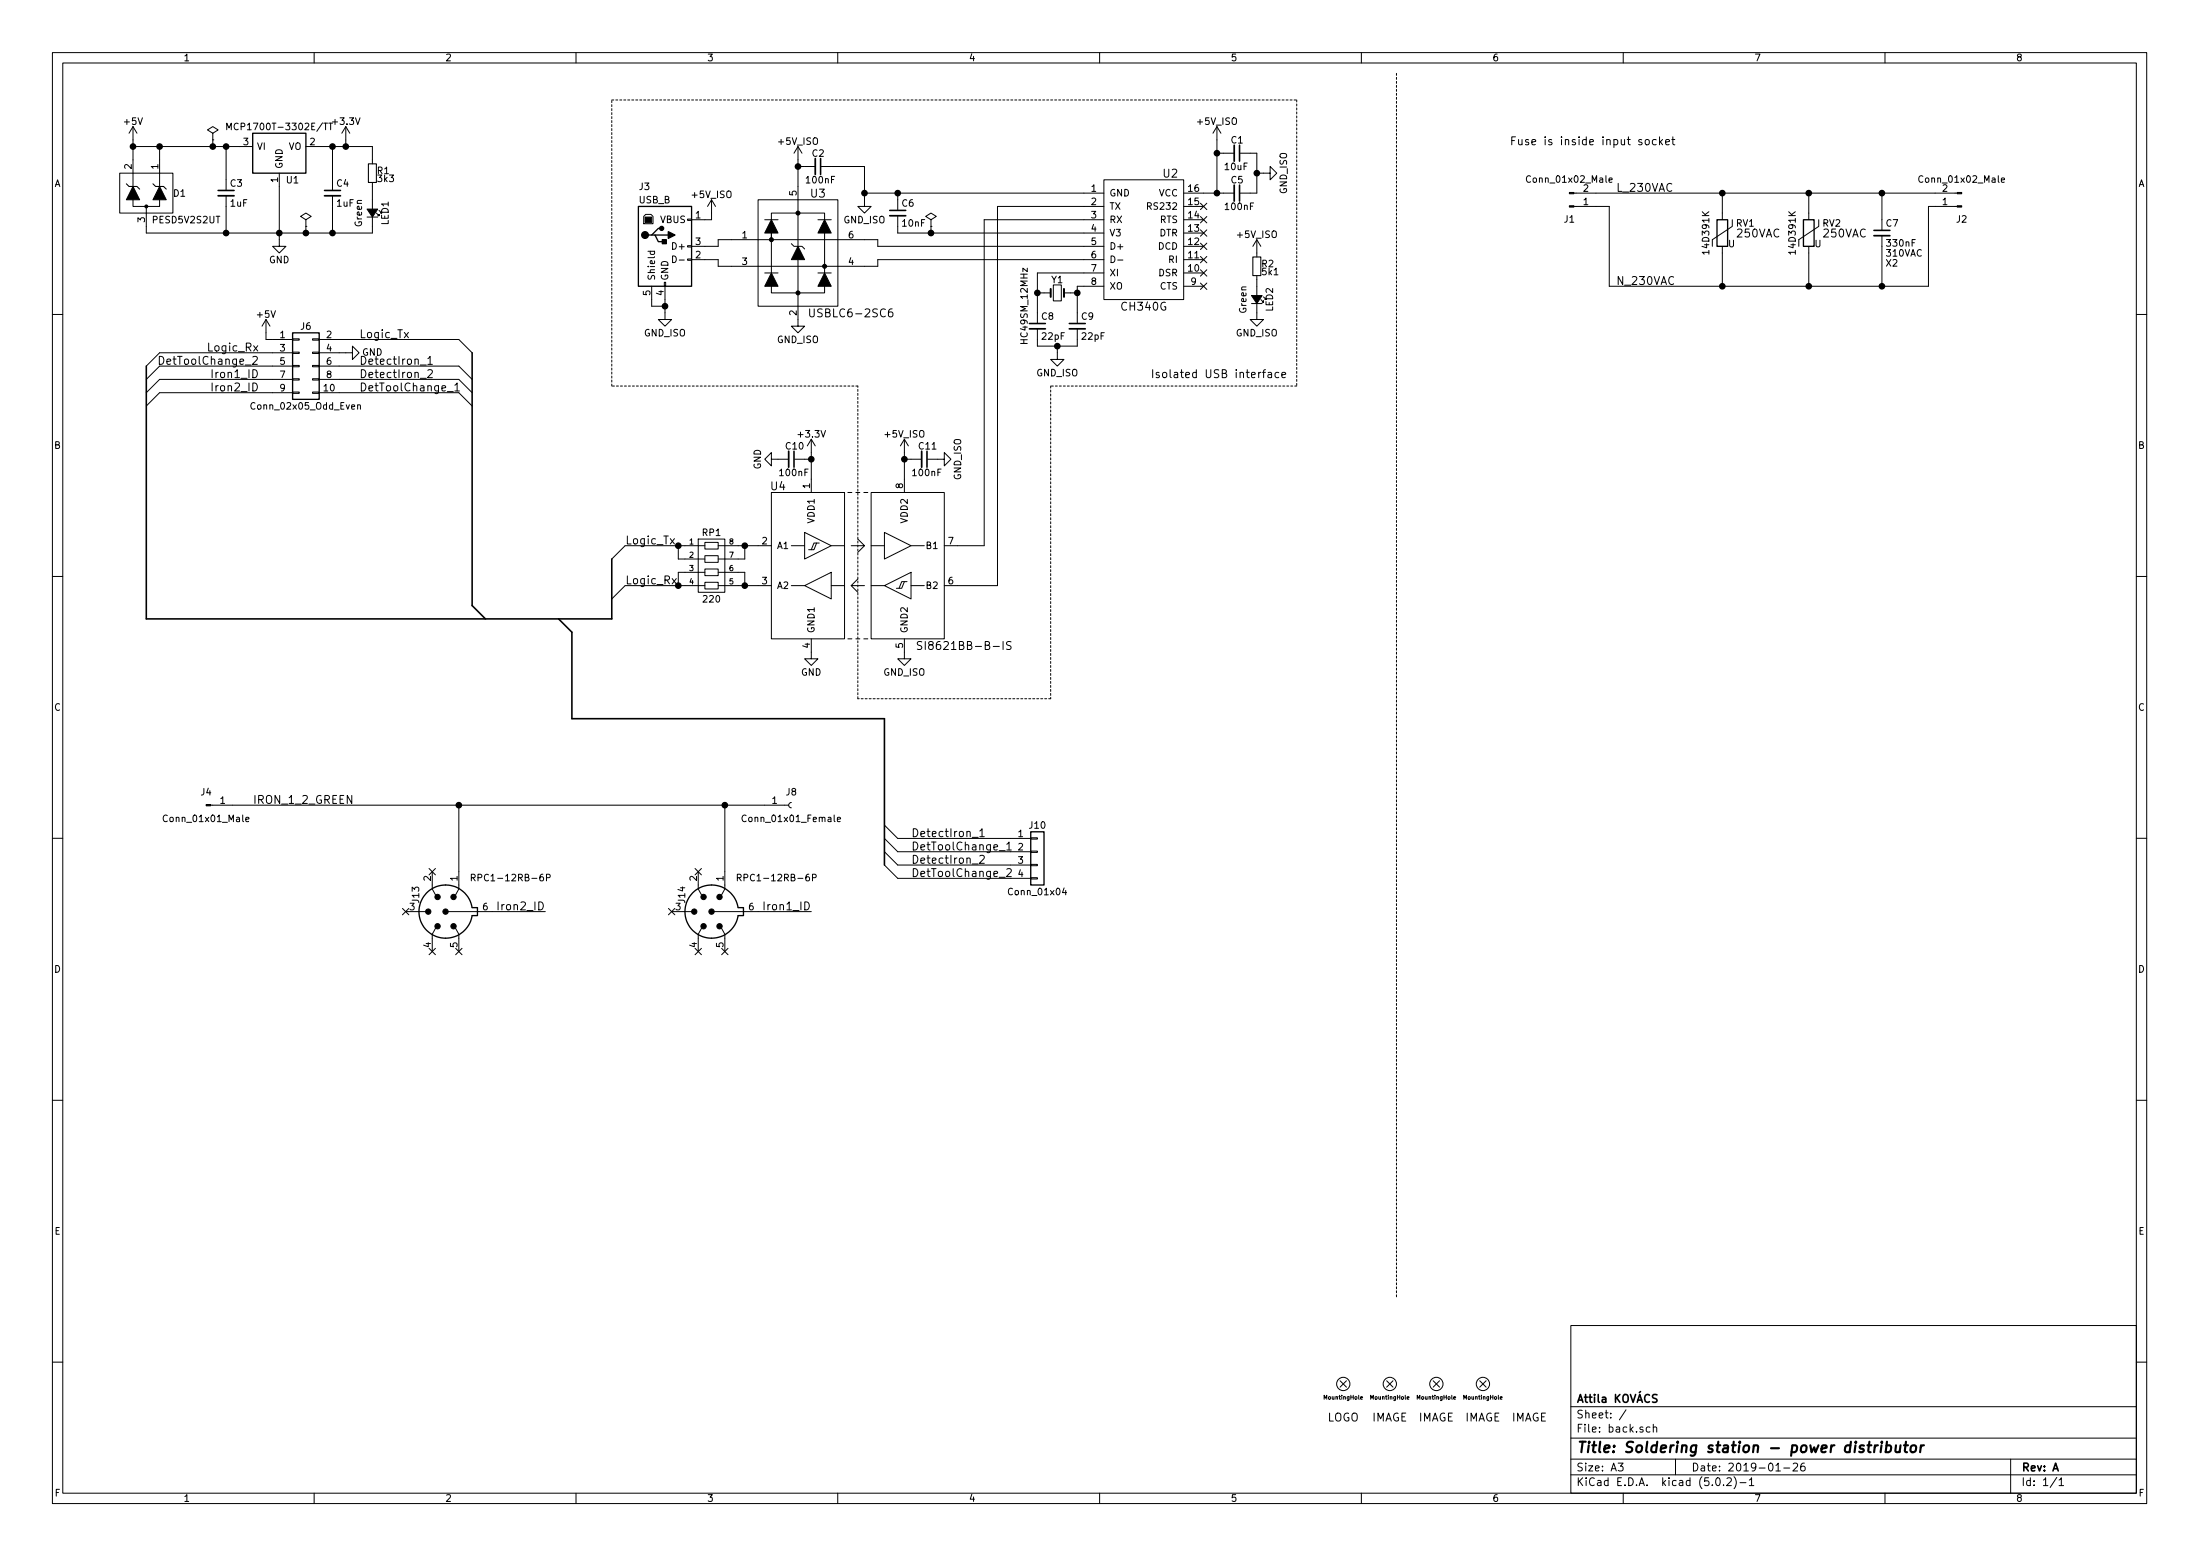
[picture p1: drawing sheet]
<svg xmlns="http://www.w3.org/2000/svg" width="420mm" height="297mm" viewBox="0 0 420 297" stroke-linecap="round" stroke-linejoin="round" font-family="sans-serif">
<g fill="none" stroke="#000" stroke-width=".19">
<path d="M10 10h400v277h-400zM12 12h396v273.1h-396zM60 10v2M110 10v2M160 10v2M210 10v2M260 10v2M310 10v2M360 10v2M22.9 33.1h10.1v7.6h-10.1zM25.4 38.1v1.3h5.1v-1.3M25.4 28h22.9"/>
<path d="M25.4 24.2l-.8 1.2M25.4 24.2v11.4M25.4 24.2l.8 1.2M27.9 39.4v5.1h43.2v-3.1M30.5 28v7.6M40.6 25.4l1.1-.6-1.1-.6-1 .6 1 .6v1.3M40.6 26.7h.1M40.6 26.7v1.3M43.2 28v8.2M43.2 37.4v7.1M43.3 24.8v-1.3l.4 .9 .5-.9v1.3M53.3 33.1v13.9h1.3l-1.3 1.3-1.2-1.3h1.2"/>
<path d="M58.4 28h12.7v3.3M62.8 23.5h.7M63.1 23.5v1.3M63.5 28v8.2M63.5 37.4v7.1M66 24.2l-.7 1.2M66 24.2v3.8M66 24.2l.8 1.2M71.1 34.8v5.1M135.9 38.1v3.8h-3.8M135.9 38.1l-.8 1.3M135.9 38.1l.8 1.3"/>
<path d="M144.8 38.1h15.2v20.4h-15.2zM152.4 28v19M152.4 28l-.8 1.2M152.4 28l.8 1.2M152.4 31.8h3.3M156.8 31.8h8.3v7.6h1.3l-1.3 1.3-1.3-1.3h1.3M165.1 36.9h45.7M171.4 36.9v3.1M210.8 34.3h15.3v22.9h-15.3zM210.8 39.4h-20.3v72.4h-10.2M219.2 39.4l.6-.1 .1-.2-.1-.3-.6-.1v1.3M226.1 36.9h9.6"/>
<path d="M226.1 39.4h3.8M229.3 38.8l1.2 1.2M230.5 38.8l-1.2 1.2M232.4 24.2l-.8 1.2M232.4 24.2v12.7M232.4 24.2l.8 1.2M232.4 29.2h3.3M236.9 29.2h3.1v7.7h-3.1M240 33.1h2.6v-1.3l1.2 1.3-1.2 1.2v-1.2M300.6 36.9h73.2M300.6 39.4h6.7v15.2h61v-15.2h5.5M307.3 34.4l.6-.1-.1-.3h-.3l-.2 .1 .1 .7h.4"/>
<path d="M314.3 26.8l.4-.2 .3 .3v.4l-.3 .3h-.4l-.1-.3zM316.3 26.7l-.5-.1-.2 .3v.4l.1 .3h.6M316.9 26.1v1.5M317.1 27.1l.4 .5M317.5 26.6l-.6 .6M318.1 27.1l.7-.1v-.3l-.5-.1-.2 .2 .1 .8h.6M319.3 26.6h.6M319.5 26.1v1.3l.4 .2M328.9 36.9v5M345.4 36.9v5M359.4 36.9v7M382.2 34.4l.6-.1v-.3h-.4l-.2 .1 .1 .7h.5"/>
<path d="M58.4 41.9l1-.6-1-.6-1 .6 1 .6v1.3M58.4 43.2h.1M58.4 43.2v1.3M70.1 41.4h2M71.9 40.7l.5 .5v-.3v.3h-.3M123.3 40.9h1l.4 .4v1.4h-1.8v-1.4zM123.7 48h1.3M124.2 48v.3l.2 .3 .6-.1v-.5M124.5 54.6v3.9h2.5M126.9 53.9h.2v.7h-.2zM127 54.6v6.4h1.3l-1.3 1.3-1.3-1.3h1.3M128.4 48.9a.64 .64 0 0 1 .8 .6 .64 .64 0 0 1-.8 .6z"/>
<path d="M129.7 49.6h1M131.3 49.4h.8v.3h-.8zM131.3 46.9h.8v.3h-.8zM131.3 41.8h.8v.3h-.8zM132.1 47h5.1v-1.2h30.4v1.2h43.2M132.1 49.6h5.1v1.2h30.4v-1.2h43.2M146 41.9h2.6M146 52.1h2.6M147.3 54.6v1.3h10.2v-1.3M147.3 41.9v-1.2h10.2v1.2M147.3 44.5v7.6M151.1 46.5l.5 .5h.8"/>
<path d="M152.4 47h.8l.5 .5M152.4 49.6v12.7h1.3l-1.3 1.2-1.3-1.2h1.3M154.6 59v1.2l.3 .3 .5-.2 .1-1.3M156.2 41.9h2.5M156.2 52.1h2.5M157.5 44.5v7.6M170.4 59l-.5 .1a1.3 1.3 0 0 0-.1 1.3h.6l.1-.6-.3-.3-.4 .1-.1 .2M171.4 41.2v3.3h39.4M177.8 41.9l1-.6-1-.6-1 .6 1 .6v1.3M177.8 43.2h.1M177.8 43.2v1.3M198.1 55.9h2.6"/>
<path d="M201.2 54.4h1.5v3h-1.5zM203.2 55.9h2.5M210.8 41.9h-22.8v62.3h-7.7M210.8 52.1h-12.7v9.5M210.8 54.6h-5.1v7M212.2 48.9a.64 .64 0 0 1 .7 .6 .64 .64 0 0 1-.7 .6zM213.5 49.6h1M226.1 41.9h3.8M226.1 44.5h3.8M226.1 47h3.8M226.1 49.6h3.8M226.1 52.1h3.8"/>
<path d="M226.1 54.6h3.8M229.3 41.3l1.2 1.3M229.3 43.9l1.2 1.2M229.3 46.4l1.2 1.2M229.3 49l1.2 1.2M229.3 51.5l1.2 1.2M229.3 54l1.2 1.3M230.5 41.3l-1.2 1.3M230.5 43.9l-1.2 1.2M230.5 46.4l-1.2 1.2M230.5 49l-1.2 1.2M230.5 51.5l-1.2 1.2"/>
<path d="M230.5 54l-1.2 1.3M239 57.9h2M240 57.9v3.1h1.3l-1.3 1.3-1.2-1.3h1.2M240 45.8v3.3M240 52.6v3.8M240 45.8l-.7 1.2M240 45.8l.8 1.2M240.8 57.2l.5 .5v-.3v.3h-.3M328.9 47v7.6M330.8 41.9v1.3l-3.8 2.6M345.4 47v7.6M347.3 41.9v1.3l-3.8 2.6"/>
<path d="M359.4 45v9.6M10 60h2M30.4 68a.77 .77 0 0 1 .9 .8 .77 .77 0 0 1-.9 .8zM50.8 61v3.8h5.1M50.8 61l-.8 1.3M50.8 61l.8 1.3M55.9 74.8h1.2v.3h-1.2zM55.9 72.3h1.2v.3h-1.2zM55.9 69.8h1.2v.2h-1.2zM55.9 67.2h1.2v.3h-1.2zM55.9 64.7h1.2v.2h-1.2zM55.9 67.3h-25.4l-2.6 2.6"/>
<path d="M55.9 69.9h-25.4l-2.6 2.5M55.9 72.4h-25.4l-2.6 2.6M55.9 75h-25.4l-2.6 2.5M59.7 74.8h1.3v.3h-1.3zM59.7 72.3h1.3v.3h-1.3zM59.7 69.8h1.3v.2h-1.3zM59.7 67.2h1.3v.3h-1.3zM59.7 64.7h1.3v.2h-1.3zM61 67.3h6.3v-1.2l1.3 1.2-1.3 1.3v-1.3M61 64.8h26.6l2.6 2.5M61 69.9h26.6l2.6 2.5M61 72.4h26.6l2.6 2.6"/>
<path d="M61 75h26.6l2.6 2.5M68.3 77.4l.2-.1h.3v.8M68.3 77.3v.8M77.2 63.5l.8 1M78 63.5l-.8 1M80.3 69.7h1.1M80.3 72.2h1.1M81.7 68.5l.4-.5v1.6M81.7 70.7l.6-.1 .2 .1 .1 .3-1 1.1h1M81.7 69.6h.9M85.4 74.8h1.2M86.9 73.5l.4-.4v1.5"/>
<path d="M86.9 74.6h.8M198.1 62.8v3.3h7.6v-3.3M201.9 66.1v2.5h1.3l-1.3 1.3-1.2-1.3h1.2M241.1 71.1h.6M241.7 70.6l-.4 .2v1.3M242.2 71.2h.6v.9M242.8 71.4l-.5 .1-.2 .2 .1 .3 .1 .1 .5-.1M244.2 71.2l-.4-.1-.3 .3v.4l.2 .2h.5M244.8 71.6l.7-.2v-.2l-.5-.1-.2 .2 .1 .7h.6M408 60h2M147.3 94h14v28h-14zM147.3 87.7v-1.3l-1.3 1.3 1.3 1.2v-1.2h3.3"/>
<path d="M151.8 87.7h3.1M154.9 83.9v10.1M154.9 83.9l-.7 1.2M154.9 83.9l.8 1.2M161.9 94h.8M163.4 94h.8M165 94h.7M166.4 94h13.9v28h-13.9zM172.7 83.9v10.1M172.7 87.7h3.3M172.7 83.9l-.7 1.2M172.7 83.9l.8 1.2"/>
<path d="M177.2 87.7h3.1v-1.3l1.3 1.3-1.3 1.2v-1.2M10 110h2M128 102.8l.8 1M128.4 110.5l.8 1M128.8 102.8l-.8 1M129.2 110.5l-.8 1M129.5 104.2v2.5h5.1M133.3 102.9h5.1v10.2h-5.1zM134.6 111.2h2.6v1.2h-2.6zM134.6 108.6h2.6v1.3h-2.6zM134.6 106.1h2.6v1.3h-2.6zM134.6 103.5h2.6v1.3h-2.6z"/>
<path d="M134.6 111.8h-15.2l-2.6 2.5M134.6 104.2h-15.2l-2.6 2.5M134.6 109.3h-5.1v2.5M137.2 111.8h10.1M137.2 104.2h10.1M137.2 109.3h5v2.5M142.2 104.2v2.5h-5M151.1 111.8h2.6M151.1 104.2h2.6M153.7 101.6l5 2.6-5 2.5zM153.7 111.8l5-2.5v5zM156 103.7h-.6l-.5 1.2"/>
<path d="M156.5 103.7h-.5l-.6 1.2h-1M158.7 111.8h2.6M158.7 104.2h2.6M162.6 111.8l1.2 1.3M163.8 102.9l1.3 1.3h-2.5M163.8 110.5l-1.2 1.3h2.5M165.1 104.2l-1.3 1.2M166.4 111.8h2.5M166.4 104.2h2.5M168.9 101.6l5.1 2.6-5.1 2.5zM168.9 111.8l5.1-2.5v5zM172.7 111h-.5l-.5 1.3"/>
<path d="M173.2 111h-.5l-.5 1.3h-1M174 111.8h2.5M174 104.2h2.5M408 110h2M154.9 122v3.8h1.3l-1.3 1.2-1.2-1.2h1.2M161.9 122h.8M163.4 122h.8M165 122h.7M172.7 122v3.8h1.3l-1.3 1.2-1.3-1.2h1.3M176 122.5h-.5l-.2 .1v.4l.6 .3 .1 .4-.2 .3-.6-.1M193.1 122.5h-.6l-.3 .2 .1 .3 .7 .4v.4a.62 .62 0 0 1-.8 .1M40.2 153.7h110.4"/>
<path d="M46.9 156.4l.6-.1v-.2l-.4-.1-.2 .2 .1 .6h.5M87.6 153.7v16l-.6 1.2M138.4 153.7v16l-.6 1.2M142.5 155.7a.6 .6 0 0 0-.8 .4 .6 .6 0 0 0 .6 .8l.2-.2M151.1 153.2l-.3 .1-.2 .3 .1 .4 .4 .2M159.9 156.4l.6-.1v-.2l-.4-.1-.2 .2 .1 .6h.5M168.9 157.5l2.5 2.6h25.4M185.7 159.9h1.1M187.1 158.6l.5-.4v1.5M187.1 159.7h.9M196.8 159.9h1.3v.3h-1.3zM10 160h2"/>
<path d="M76.9 173.4l1.2 1.2M77.5 174h3.8M78.1 173.4l-1.2 1.2M81.9 165.8l1.3 1.2M82.5 166.4v3.3l.7 1.2M83.2 165.8l-1.3 1.2M83.2 177.2l-.7 1.1v3.3M85.6 174h18.5M87 177.2l.6 1.1v3.3M90 167.5h.6l.2-.2-.1-.3-.7-.1v1.3M90.3 167.5l.5 .7M104.4 167.5l.6-.1v-.4l-.6-.1v1.3"/>
<path d="M127.7 173.4l1.2 1.2M128.3 174h3.8M128.9 173.4l-1.2 1.2M132.7 165.8l1.3 1.2M133.3 166.4v3.3l.7 1.2M134 165.8l-1.3 1.2M134 177.2l-.7 1.1v3.3M136.4 174h18.5M137.8 177.2l.6 1.1v3.3M140.8 167.5h.6l.2-.2-.1-.3-.7-.1v1.3M141.1 167.5l.5 .7M155.2 167.5l.6-.1v-.4l-.6-.1v1.3"/>
<path d="M168.9 160.1l2.5 2.5h25.4M168.9 162.6l2.5 2.5h25.4M168.9 165.1l2.5 2.6h25.4M185.7 164.9h1.1M187.1 163.4l.6-.1 .2 .1 .1 .3-1 1.1h1M190.8 162.4h1.2M190.8 167.5h1.2M192.3 161.2l.4-.5v1.6M192.3 165.9l.6-.1 .2 .1v.4l-.9 1h.9M192.3 162.3h.8M196.8 167.5h1.3v.3h-1.3zM196.8 165h1.3v.3h-1.3z"/>
<path d="M196.8 162.5h1.3v.2h-1.3zM203.2 169.5l-.3 .9h.8M203.5 170v.8M408 160h2M81.9 181l1.3 1.3M83.2 181l-1.3 1.3M87 181l1.2 1.3M88.2 181l-1.2 1.3M132.7 181l1.3 1.3M134 181l-1.3 1.3M137.8 181l1.2 1.3M139 181l-1.2 1.3"/>
<path d="M10 210h2M408 210h2M300 253h108v32.1h-108zM10 260h2M255.9 263.6l1.2 1.2M257.1 263.6l-1.2 1.2M259.8 266.9l.4-.1v-.1h-.4l.1 .4h.3M264.8 263.6l1.2 1.2M266 263.6l-1.2 1.2M268.7 266.9l.4-.1v-.1h-.4l.1 .4h.3M273.7 263.6l1.2 1.2M274.9 263.6l-1.2 1.2"/>
<path d="M277.6 266.9l.4-.1v-.1h-.4l.1 .4h.3M282.6 263.6l1.2 1.2M283.8 263.6l-1.2 1.2M286.5 266.9l.4-.1-.1-.1h-.3l.1 .4h.2M300 278.5h108M300 274.5h108M300 268.5h108M309 279.3h1l-.5 .6 .4 .1v.7l-.2 .1-.7-.1M310.5 269.1l-1.2 2M315.1 272.5l-.4-.1-.3 .3 .1 .6 .2 .1 .4-.1M315.7 272.5h.1a.37 .37 0 0 1 .6 .1v.8M315.7 271.9v1.5"/>
<path d="M320 278.5v3M342.5 279.5l.5-.2 .3 .2v.2l-.9 1.1h.9M344.6 279.3a.59 .59 0 0 0-.7 .6l.1 .8 .2 .1 .5-.1 .1-.5-.2-.3h-.4l-.3 .3M384 278.5v6.6M408 260h2M60 285.1v1.9M110 285.1v1.9M160 285.1v1.9M210 285.1v1.9M260 285.1v1.9M300 281.5h108M310 285.1v1.9"/>
<path d="M327.8 282.3l.2-.2a.86 .86 0 0 1 .2 1.5 .79 .79 0 0 1-.4-1.3zM329.2 283.5v.1M329.8 282.3l.6-.2 .2 .2 .1 .2-1 1.1h1M331.2 281.9a1.71 1.71 0 0 1 0 2.3M332.3 283h1.2M334.1 282.5l.4-.4v1.5M334.1 283.6h.8M339.2 280.8h.8M340.7 280.2h1.1M360 285.1v1.9M392.8 282l-1.3 2M393.2 282.5l.5-.4v1.5"/>
<path d="M393.2 283.6h.9"/>
<circle cx="256.5" cy="264.2" r="1.27"/>
<circle cx="265.4" cy="264.2" r="1.27"/>
<circle cx="274.3" cy="264.2" r="1.27"/>
<circle cx="283.2" cy="264.2" r="1.27"/>
</g>
<g fill="none" stroke="#000" stroke-width=".41">
<path d="M358.1 275.9l-.2 1.3M358.6 275.9l-.3 .1-.3 .3M359.3 275.9l-.1 1.3M359.4 275.2v.2M360.3 276h.7l.2 .3-.1 .5a.66 .66 0 0 1-1 .3M360.4 275.2l-.3 2M362.1 275.9l-.1 1.2a.59 .59 0 0 0 .8-.1M363 275.9l-.2 1.3M363.6 275.9h.8M364 275.2l-.2 1.7 .1 .2 .3 .1M365 276.1l.2-.1a.51 .51 0 0 1 .8 .3l-.2 .7a.53 .53 0 0 1-.5 .2 .53 .53 0 0 1-.5-.4zM366.9 275.9l-.2 1.3"/>
<path d="M367.4 275.9l-.3 .1-.3 .3"/>
</g>
<g fill="none" stroke="#000" stroke-width=".3">
<path d="M41.7 36.4h3M62 36.4h3M156.7 30.3v3M236.7 27.7v3.1M236.7 35.3v3.1M169.9 40.2h3.1M357.9 44h3M27.9 69.9v48.2h88.9v-11.4M90.2 67.3v48.3l2.5 2.5M196.6 61.8h3M204.2 61.8h3.1M151.6 86.1v3.1"/>
<path d="M177 86.1v3.1M106.7 118.1l2.5 2.6v16.5h59.7v27.9M316.5 266.3l-.6-.1-.3 .3 .1 .3 .7 .3v.5l-.2 .1-.6-.1"/>
</g>
<path d="M48.3 25.4h10.1v7.7h-10.1zM121.9 39.4h10.2v15.2h-10.2zM124.5 44.9h.6l.6 1.2h1.3M125.1 44.9h2.5M126.4 43.6h-.7l-1.2 1.3h-.7M327.9 41.9h2v5.1h-2zM344.4 41.9h2.1v5.1h-2.1zM55.9 63.5h5.1v12.7h-5.1zM196.8 158.8h2.6v10.1h-2.6zM81.5 170.4a5.1 5.1 0 0 1 8.7 2.9h1v1.5h-1a5.1 5.1 0 0 1-7.4 3.8 5.1 5.1 0 0 1-1.3-8.2zM132.3 170.4a5.1 5.1 0 0 1 8.7 2.9h1v1.5h-1a5.1 5.1 0 0 1-7.4 3.8 5.1 5.1 0 0 1-1.3-8.2z" fill="none" stroke="#000" stroke-width=".25"/>
<path d="M41.7 37.4h3M62 37.4h3M155.7 30.3v3M235.7 27.7v3.1M235.7 35.3v3.1M169.9 41.2h3.1M357.9 45h3M196.6 62.8h3M204.2 62.8h3.1M150.6 86.1v3.1M176 86.1v3.1" fill="none" stroke="#000" stroke-width=".33"/>
<g fill="#000" stroke="#000" stroke-width=".25">
<path d="M126.5 45.8h.8v.7h-.8zM127.6 44.2l1.3 .7-1.3 .6z"/>
<circle cx="25.4" cy="28" r=".51"/>
<circle cx="30.5" cy="28" r=".51"/>
<circle cx="40.6" cy="28" r=".51"/>
<circle cx="43.2" cy="28" r=".51"/>
<circle cx="63.5" cy="28" r=".51"/>
<circle cx="66" cy="28" r=".51"/>
<circle cx="152.4" cy="31.8" r=".51"/>
<circle cx="165.1" cy="36.9" r=".51"/>
<circle cx="171.4" cy="36.9" r=".51"/>
<circle cx="232.4" cy="36.9" r=".51"/>
<circle cx="232.4" cy="29.2" r=".51"/>
<circle cx="240" cy="33.1" r=".51"/>
<circle cx="328.9" cy="36.9" r=".51"/>
<circle cx="345.4" cy="36.9" r=".51"/>
<circle cx="359.4" cy="36.9" r=".51"/>
<circle cx="43.2" cy="44.5" r=".51"/>
<circle cx="53.3" cy="44.5" r=".51"/>
<circle cx="58.4" cy="44.5" r=".51"/>
<circle cx="63.5" cy="44.5" r=".51"/>
<circle cx="123.2" cy="44.9" r=".63"/>
<circle cx="126.4" cy="43.6" r=".38"/>
<circle cx="127" cy="58.5" r=".51"/>
<circle cx="177.8" cy="44.5" r=".51"/>
<circle cx="198.1" cy="55.9" r=".51"/>
<circle cx="205.7" cy="55.9" r=".51"/>
<circle cx="328.9" cy="54.6" r=".51"/>
<circle cx="345.4" cy="54.6" r=".51"/>
<circle cx="359.4" cy="54.6" r=".51"/>
<circle cx="201.9" cy="66.1" r=".51"/>
<circle cx="154.9" cy="87.7" r=".51"/>
<circle cx="172.7" cy="87.7" r=".51"/>
<circle cx="129.5" cy="111.8" r=".51"/>
<circle cx="129.5" cy="104.2" r=".51"/>
<circle cx="142.2" cy="111.8" r=".51"/>
<circle cx="142.2" cy="104.2" r=".51"/>
<circle cx="87.6" cy="153.7" r=".51"/>
<circle cx="138.4" cy="153.7" r=".51"/>
</g>
<g fill="#000" stroke="#000" stroke-width=".19">
<path d="M25.4 35.6l1.3 2.5h-2.6zM30.5 35.6l1.2 2.5h-2.5zM70.1 39.9h2l-1 1.5zM299.7 36.7h.9v.3h-.9zM299.7 39.3h.9v.2h-.9zM373.8 36.7h.8v.3h-.8zM373.8 39.3h.8v.2h-.8zM123.2 41.4h1.3v1.1h-1.3zM147.3 52.1l1.3 2.5h-2.6zM147.3 41.9l1.3 2.6h-2.6zM152.4 47l1.3 2.6h-2.6zM157.5 52.1l1.2 2.5h-2.5z"/>
<path d="M157.5 41.9l1.2 2.6h-2.5zM239 56.4h2l-1 1.5zM39.4 153.6h.8v.2h-.8z"/>
<circle cx="27.9" cy="39.4" r=".28"/>
<circle cx="147.3" cy="45.8" r=".38"/>
<circle cx="152.4" cy="55.9" r=".38"/>
<circle cx="152.4" cy="40.7" r=".38"/>
<circle cx="157.5" cy="50.8" r=".38"/>
<circle cx="81.8" cy="174" r=".51"/>
<circle cx="83.6" cy="176.8" r=".51"/>
<circle cx="83.6" cy="171.2" r=".51"/>
<circle cx="85.1" cy="174" r=".51"/>
<circle cx="86.6" cy="171.2" r=".51"/>
<circle cx="86.6" cy="176.8" r=".51"/>
<circle cx="132.6" cy="174" r=".51"/>
<circle cx="134.4" cy="176.8" r=".51"/>
<circle cx="134.4" cy="171.2" r=".51"/>
<circle cx="135.9" cy="174" r=".51"/>
<circle cx="137.4" cy="171.2" r=".51"/>
<circle cx="137.4" cy="176.8" r=".51"/>
</g>
<path d="M116.8 19.1h130.8M247.6 19.1v54.6M266.7 14v233.7M116.8 73.7v-54.6M163.8 73.7h-47M200.7 73.7v59.7M247.6 73.7h-46.9M163.8 133.4v-59.7M200.7 133.4h-36.9" fill="none" stroke="#000" stroke-width=".19" stroke-dasharray=".4 .4"/>
<path d="M200.7 55.2v1.5M203.2 55.2v1.5" fill="none" stroke="#000" stroke-width=".38"/>
<path d="M24.1 35.1l.5 .5h1.6l.5 .5M29.2 35.1l.5 .5h1.5l.5 .5M70.4 31.3h1.5v3.5h-1.5zM239.3 49.1h1.5v3.5h-1.5z" fill="none" stroke="#000" stroke-width=".2"/>
<text font-size="2.8" x="301" y="277.3">Title: Soldering station - power distributor</text>
<g font-size="2.1">
<text x="288.3" y="27.7">Fuse is inside input socket</text>
<text x="222.2" y="33.9">U2</text>
<text x="154.9" y="37.7">U3</text>
<text x="308.6" y="36.6">L_230VAC</text>
<text x="331.8" y="45.3">250VAC</text>
<text x="348.3" y="45.3">250VAC</text>
<text x="214.3" y="59.3">CH340G</text>
<text x="308.6" y="54.4">N_230VAC</text>
<text x="68.6" y="64.6">Logic_Tx</text>
<text x="155.3" y="60.6">USBLC6-2SC6</text>
<text x="31.5" y="69.6">DetToolChange_2</text>
<text x="40" y="67.1">Logic_Rx</text>
<text x="68.6" y="69.6">DetectIron_1</text>
<text x="41" y="72.2">Iron1_ID</text>
<text x="41" y="74.7">Iron2_ID</text>
<text x="68.6" y="72.2">DetectIron_2</text>
<text x="68.6" y="74.7">DetToolChange_1</text>
<text x="219.7" y="72.2">Isolated USB interface</text>
<text x="147.2" y="93.6">U4</text>
<text x="119.4" y="103.9">Logic_Tx</text>
<text x="119.4" y="111.5">Logic_Rx</text>
<text x="176.8" y="124.1">SI8621BB-B-IS</text>
<text x="48.3" y="153.5">IRON_1_2_GREEN</text>
<text x="174" y="159.8">DetectIron_1</text>
<text x="174" y="164.9">DetectIron_2</text>
<text x="174" y="162.3">DetToolChange_1</text>
<text x="174" y="167.4">DetToolChange_2</text>
<text x="95.7" y="173.8">Iron2_ID</text>
<text x="146.5" y="173.8">Iron1_ID</text>
<text x="301" y="267.8">Attila KOVÁCS</text>
<text x="253.4" y="271.4">LOGO</text>
<text x="262" y="271.4">IMAGE</text>
<text x="270.8" y="271.4">IMAGE</text>
<text x="279.7" y="271.4">IMAGE</text>
<text x="288.6" y="271.4">IMAGE</text>
<text x="301" y="273.5">File: back.sch</text>
<text x="301" y="270.8">Sheet: /</text>
<text x="301" y="280.9">Size: A3</text>
<text x="323" y="280.9">Date: 2019-01-26</text>
<text x="386" y="280.9">Rev: A</text>
<text x="301" y="283.7">KiCad E.D.A. kicad (5.0.2)-1</text>
<text x="386" y="283.7">Id: 1/1</text>
</g>
<g font-size="1.8">
<text x="35" y="11.7">1</text>
<text x="85" y="11.7">2</text>
<text x="135" y="11.7">3</text>
<text x="185" y="11.7">4</text>
<text x="235" y="11.7">5</text>
<text x="285" y="11.7">6</text>
<text x="335" y="11.7">7</text>
<text x="385" y="11.7">8</text>
<text x="23.8" y="23.8">+5V</text>
<text x="63.7" y="23.8">+3.3V</text>
<text x="228.8" y="23.8">+5V_ISO</text>
<text x="44.7" y="24.9">MCP1700T-3302E/TT</text>
<text x="46.5" y="27.7">3</text>
<text x="49" y="28.6">VI</text>
<text x="55.1" y="28.6">VO</text>
<text x="59.2" y="27.7">2</text>
<text x="148.8" y="27.6">+5V_ISO</text>
<text x="155.1" y="29.9">C2</text>
<text x="235.2" y="27.4">C1</text>
<text x="10.4" y="35.7">A</text>
<text x="25.1" y="32.3" transform="rotate(-90 25.1 32.3)">2</text>
<text x="30.2" y="32.3" transform="rotate(-90 30.2 32.3)">1</text>
<text x="44" y="35.6">C3</text>
<text x="53.1" y="34.8" transform="rotate(-90 53.1 34.8)">1</text>
<text x="54" y="32.3" transform="rotate(-90 54 32.3)">GND</text>
<text x="54.8" y="35">U1</text>
<text x="64.3" y="35.6">C4</text>
<text x="72.1" y="33.2">R1</text>
<text x="72.2" y="34.8">3k3</text>
<text x="154.1" y="35">100nF</text>
<text x="234" y="32.5">10uF</text>
<text x="235.2" y="35">C5</text>
<text x="292" y="34.9">Conn_01x02_Male</text>
<text x="367" y="34.9">Conn_01x02_Male</text>
<text x="408.4" y="35.7">A</text>
<text x="33.2" y="37.6">D1</text>
<text x="44" y="39.5">1uF</text>
<text x="64.4" y="39.5">1uF</text>
<text x="122" y="38.8">USB_B</text>
<text x="122.1" y="36.3">J3</text>
<text x="132.3" y="37.8">+5V_ISO</text>
<text x="132.9" y="41.7">1</text>
<text x="152.1" y="37.3" transform="rotate(-90 152.1 37.3)">5</text>
<text x="172.3" y="39.5">C6</text>
<text x="208.4" y="36.6">1</text>
<text x="208.4" y="39.2">2</text>
<text x="208.4" y="41.7">3</text>
<text x="211.8" y="37.5">GND</text>
<text x="211.8" y="40">TX</text>
<text x="219.6" y="40">RS232</text>
<text x="221.3" y="37.5">VCC</text>
<text x="227" y="41.7">14</text>
<text x="227" y="39.2">15</text>
<text x="227" y="36.6">16</text>
<text x="234.1" y="40.1">100nF</text>
<text x="245.8" y="37" transform="rotate(-90 245.8 37)">GND_ISO</text>
<text x="302.4" y="39.2">1</text>
<text x="302.4" y="36.6">2</text>
<text x="371" y="39.2">1</text>
<text x="371" y="36.6">2</text>
<text x="27.7" y="42.4" transform="rotate(-90 27.7 42.4)">3</text>
<text x="29.3" y="42.6">PESD5V2S2UT</text>
<text x="69.1" y="43.2" transform="rotate(-90 69.1 43.2)">Green</text>
<text x="74.2" y="42.9" transform="rotate(-90 74.2 42.9)">LED1</text>
<text x="126.2" y="42.6">VBUS</text>
<text x="128.8" y="47.7">D+</text>
<text x="132.9" y="46.8">3</text>
<text x="141.8" y="45.5">1</text>
<text x="161.1" y="42.6">GND_ISO</text>
<text x="162.1" y="45.5">6</text>
<text x="172.4" y="43.3">10nF</text>
<text x="208.4" y="44.2">4</text>
<text x="208.4" y="46.8">5</text>
<text x="211.8" y="42.6">RX</text>
<text x="211.8" y="45.1">V3</text>
<text x="211.8" y="47.7">D+</text>
<text x="221.2" y="47.7">DCD</text>
<text x="221.4" y="45.1">DTR</text>
<text x="221.5" y="42.6">RTS</text>
<text x="227" y="46.8">12</text>
<text x="227" y="44.2">13</text>
<text x="236.4" y="45.4">+5V_ISO</text>
<text x="298.8" y="42.5">J1</text>
<text x="330.1" y="47.2">U</text>
<text x="331.6" y="43.3">RV1</text>
<text x="346.6" y="47.2">U</text>
<text x="348.1" y="43.3">RV2</text>
<text x="360.2" y="43.3">C7</text>
<text x="360.5" y="47.1">330nF</text>
<text x="373.7" y="42.5">J2</text>
<text x="51.4" y="50.3">GND</text>
<text x="125.1" y="53.6" transform="rotate(-90 125.1 53.6)">Shield</text>
<text x="127.6" y="53.6" transform="rotate(-90 127.6 53.6)">GND</text>
<text x="132.9" y="49.3">2</text>
<text x="141.8" y="50.6">3</text>
<text x="162.1" y="50.6">4</text>
<text x="208.4" y="49.3">6</text>
<text x="208.4" y="51.9">7</text>
<text x="211.8" y="52.7">XI</text>
<text x="221.3" y="52.7">DSR</text>
<text x="223.3" y="50.2">RI</text>
<text x="227" y="51.9">10</text>
<text x="227" y="49.3">11</text>
<text x="241" y="51">R2</text>
<text x="241.1" y="52.5">5k1</text>
<text x="326.4" y="48.2" transform="rotate(-90 326.4 48.2)">14D391K</text>
<text x="343" y="48.2" transform="rotate(-90 343 48.2)">14D391K</text>
<text x="360.2" y="50.9">X2</text>
<text x="360.3" y="49">310VAC</text>
<text x="124.2" y="56.4" transform="rotate(-90 124.2 56.4)">5</text>
<text x="126.7" y="56.4" transform="rotate(-90 126.7 56.4)">4</text>
<text x="200.9" y="54.1">Y1</text>
<text x="208.4" y="54.4">8</text>
<text x="211.8" y="55.3">XO</text>
<text x="221.5" y="55.3">CTS</text>
<text x="227.5" y="54.4">9</text>
<text x="238" y="59.7" transform="rotate(-90 238 59.7)">Green</text>
<text x="243.1" y="59.4" transform="rotate(-90 243.1 59.4)">LED2</text>
<text x="49.2" y="60.7">+5V</text>
<text x="53.5" y="64.6">1</text>
<text x="57.5" y="63">J6</text>
<text x="62.4" y="64.6">2</text>
<text x="123" y="64.2">GND_ISO</text>
<text x="148.4" y="65.5">GND_ISO</text>
<text x="152.1" y="60.2" transform="rotate(-90 152.1 60.2)">2</text>
<text x="196.3" y="65.3" transform="rotate(-90 196.3 65.3)">HC49SM_12MHz</text>
<text x="199" y="61">C8</text>
<text x="199.1" y="64.9">22pF</text>
<text x="206.6" y="61">C9</text>
<text x="206.7" y="64.9">22pF</text>
<text x="236.1" y="64.2">GND_ISO</text>
<text x="53.5" y="67.1">3</text>
<text x="53.5" y="69.6">5</text>
<text x="62.4" y="67.1">4</text>
<text x="62.4" y="69.6">6</text>
<text x="69.2" y="67.9">GND</text>
<text x="198" y="71.8">GND_ISO</text>
<text x="53.5" y="72.2">7</text>
<text x="53.5" y="74.7">9</text>
<text x="61.9" y="74.7">10</text>
<text x="62.4" y="72.2">8</text>
<text x="48.4" y="78.2">Conn_02x05_Odd_Even</text>
<text x="152.6" y="83.5">+3.3V</text>
<text x="169.1" y="83.5">+5V_ISO</text>
<text x="10.4" y="85.7">B</text>
<text x="145.3" y="89.6" transform="rotate(-90 145.3 89.6)">GND</text>
<text x="150.1" y="85.8">C10</text>
<text x="175.5" y="85.8">C11</text>
<text x="408.4" y="85.7">B</text>
<text x="149" y="90.9">100nF</text>
<text x="154.7" y="93.2" transform="rotate(-90 154.7 93.2)">1</text>
<text x="172.5" y="93.2" transform="rotate(-90 172.5 93.2)">8</text>
<text x="174.4" y="90.9">100nF</text>
<text x="183.6" y="91.6" transform="rotate(-90 183.6 91.6)">GND_ISO</text>
<text x="155.6" y="99.8" transform="rotate(-90 155.6 99.8)">VDD1</text>
<text x="173.4" y="99.8" transform="rotate(-90 173.4 99.8)">VDD2</text>
<text x="134.2" y="102.3">RP1</text>
<text x="145.6" y="103.9">2</text>
<text x="148.3" y="104.8">A1</text>
<text x="177.1" y="104.8">B1</text>
<text x="181.1" y="103.9">7</text>
<text x="145.6" y="111.5">3</text>
<text x="148.3" y="112.4">A2</text>
<text x="177.1" y="112.4">B2</text>
<text x="181.1" y="111.5">6</text>
<text x="134.4" y="115">220</text>
<text x="154.7" y="123.7" transform="rotate(-90 154.7 123.7)">4</text>
<text x="155.6" y="120.9" transform="rotate(-90 155.6 120.9)">GND1</text>
<text x="172.5" y="123.7" transform="rotate(-90 172.5 123.7)">5</text>
<text x="173.4" y="120.9" transform="rotate(-90 173.4 120.9)">GND2</text>
<text x="153" y="129">GND</text>
<text x="168.8" y="129">GND_ISO</text>
<text x="10.4" y="135.7">C</text>
<text x="408.4" y="135.7">C</text>
<text x="38.4" y="151.9">J4</text>
<text x="42.1" y="153.5">1</text>
<text x="147.5" y="153.5">1</text>
<text x="150.2" y="151.9">J8</text>
<text x="31.7" y="156.9">Conn_01x01_Male</text>
<text x="142.4" y="156.9">Conn_01x01_Female</text>
<text x="194.5" y="159.8">1</text>
<text x="196.6" y="158.2">J10</text>
<text x="194.5" y="162.3">2</text>
<text x="194.5" y="164.9">3</text>
<text x="194.5" y="167.4">4</text>
<text x="78.3" y="173.8">3</text>
<text x="80.1" y="172.3" transform="rotate(-90 80.1 172.3)">J13</text>
<text x="82.3" y="168.2" transform="rotate(-90 82.3 168.2)">2</text>
<text x="87.4" y="168.2" transform="rotate(-90 87.4 168.2)">1</text>
<text x="91.3" y="168.2">RPC1-12RB-6P</text>
<text x="92.2" y="173.8">6</text>
<text x="129.1" y="173.8">3</text>
<text x="130.9" y="172.3" transform="rotate(-90 130.9 172.3)">J14</text>
<text x="133.1" y="168.2" transform="rotate(-90 133.1 168.2)">2</text>
<text x="138.2" y="168.2" transform="rotate(-90 138.2 168.2)">1</text>
<text x="142.1" y="168.2">RPC1-12RB-6P</text>
<text x="143" y="173.8">6</text>
<text x="192.9" y="170.9">Conn_01x04</text>
<text x="10.4" y="185.7">D</text>
<text x="82.3" y="180.9" transform="rotate(-90 82.3 180.9)">4</text>
<text x="87.4" y="180.9" transform="rotate(-90 87.4 180.9)">5</text>
<text x="133.1" y="180.9" transform="rotate(-90 133.1 180.9)">4</text>
<text x="138.2" y="180.9" transform="rotate(-90 138.2 180.9)">5</text>
<text x="408.4" y="185.7">D</text>
<text x="10.4" y="235.7">E</text>
<text x="408.4" y="235.7">E</text>
<text x="10.5" y="285.7">F</text>
<text x="35" y="286.7">1</text>
<text x="85" y="286.7">2</text>
<text x="135" y="286.7">3</text>
<text x="185" y="286.7">4</text>
<text x="235" y="286.7">5</text>
<text x="285" y="286.7">6</text>
<text x="335" y="286.7">7</text>
<text x="385" y="286.7">8</text>
<text x="408.5" y="285.7">F</text>
</g>
<g font-size="1.4">
<text x="131.7" y="103.9">1</text>
<text x="131.7" y="106.5">2</text>
<text x="139.3" y="106.5">7</text>
<text x="139.3" y="103.9">8</text>
<text x="131.7" y="109">3</text>
<text x="131.7" y="111.5">4</text>
<text x="139.3" y="111.5">5</text>
<text x="139.3" y="109">6</text>
</g>
<g font-size="1.1">
<text x="253" y="267.2">MountingHole</text>
<text x="261.9" y="267.2">MountingHole</text>
<text x="270.8" y="267.2">MountingHole</text>
<text x="279.7" y="267.2">MountingHole</text>
</g>
</svg>
